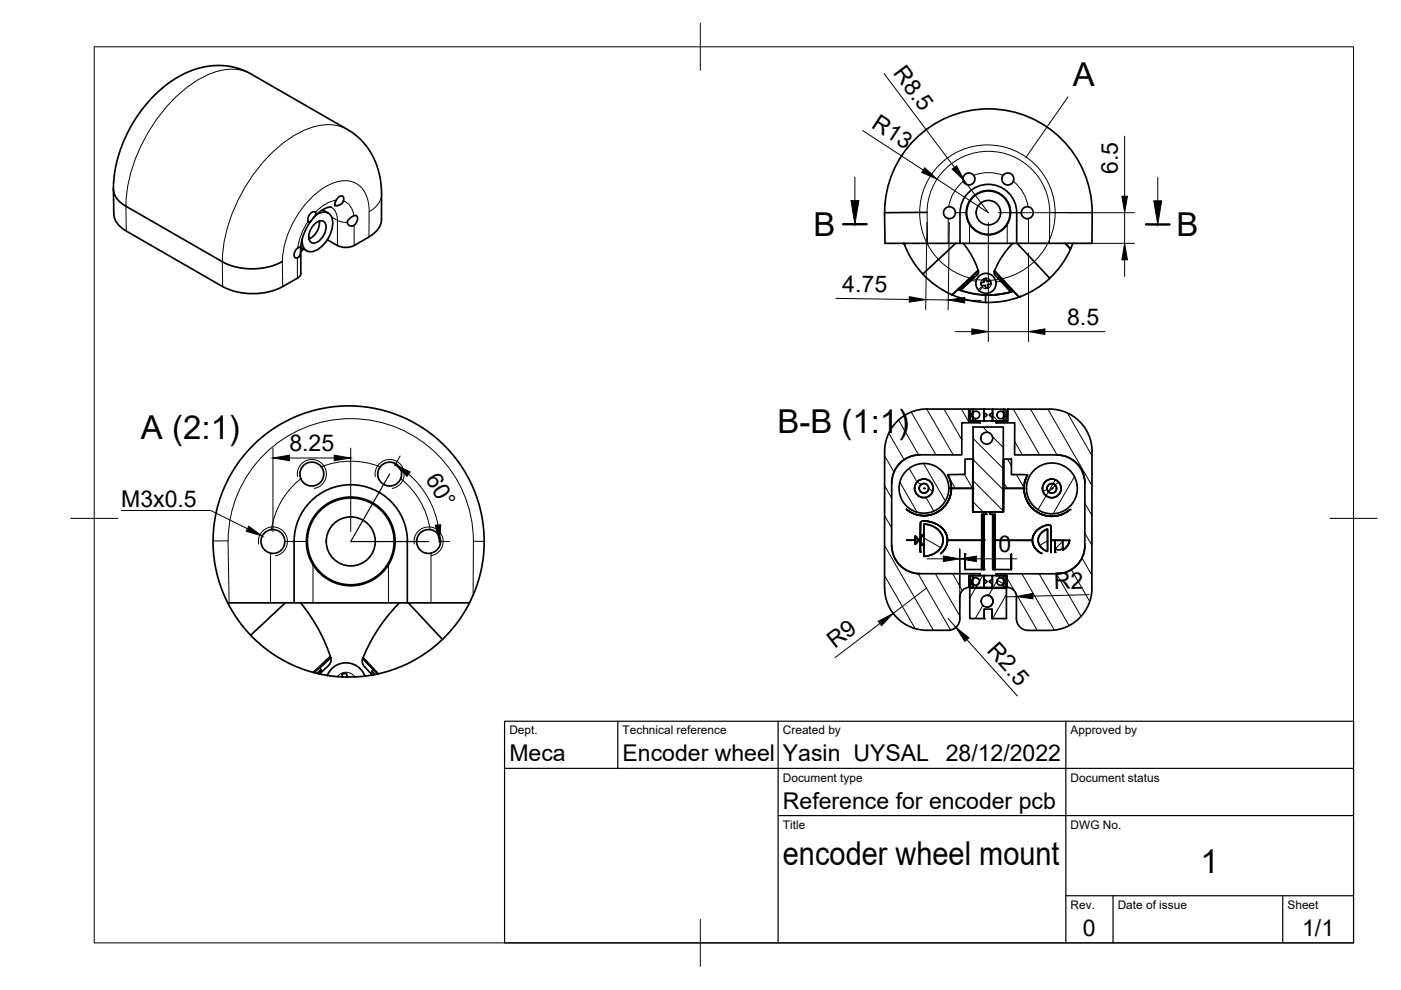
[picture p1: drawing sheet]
<svg xmlns="http://www.w3.org/2000/svg" width="297mm" height="210mm" viewBox="0 0 297 210" stroke-linecap="round" stroke-linejoin="round" font-family="sans-serif">
<!-- layer: Visible -->
<g fill="none" stroke="#000" stroke-width=".36">
<path d="M204.5 37.1a1.23 1.23 0 0 1 2.1 .4v1l-.6 .6h-1.1l-.6-.5a1.24 1.24 0 0 1 .2-1.5zM212.7 37.2a1.26 1.26 0 0 1 1.9-.2 1.26 1.26 0 0 1-.1 1.9l-1 .3-.7-.3-.4-.8 .3-.9M24 40.1l.1 5.3a4.4 4.4 0 0 0 2.7 3.6l20.4 11.8a14.2 14.2 0 0 0 12.8-.1l3.1-1.7a1.25 1.25 0 0 0 .7-1M62.8 52.9l.4-.4 .5-.1-.1 1.5-.5 .7a.61 .61 0 0 1-.8-.6zM63.8 52.5l1.2 .7M64.4 52.8l-.6 .6M66 46.7l-1.3 2.3-.8 2.5-.1 6.5M66.8 47.4a1.43 1.43 0 0 1 2.1-.2 3.4 3.4 0 0 1-2.5 4.3 1.32 1.32 0 0 1-.9-1.9 4.3 4.3 0 0 1 1.3-2.2zM66.9 45l.1 .4-.4 .7-.9 1h-.2l-.2-.2M66.9 45a1.34 1.34 0 0 0-1.6 1.6v.3M67 45.6a2.1 2.1 0 0 1 3.2 .3 6.2 6.2 0 0 1-2.1 6.4 2.61 2.61 0 0 1-3.5 .6 2.81 2.81 0 0 1-.5-2.2M67.7 46.9a3.8 3.8 0 0 1-2.2 3.7"/>
<path d="M68.4 44.5l1.2 .7M69.4 50.8a6.3 6.3 0 0 0 3.9 1.7l1.8-.5M70.3 44h-.8l-1 .4-1.1 .8-1 1.1M71.8 41.8l.6-.3a.87 .87 0 0 1 .3 1.2l-.7 .7-.5 .2-.5-.1 .2-.9zM75 45.8l-1.1 .7-.3 .7 .3 .5 .4 .2h.4l.4-.2M75 45.7l.6 .1a1.47 1.47 0 0 1-.5 1.9M78.2 50.2l-3.1 1.9M80.9 46.6a4.4 4.4 0 0 1-2.7 3.6M80.9 41.2l-.2-2.9-1-3.8-1.4-2.7-2.2-2.6-2.3-1.7-21-12.1-1.7-.7-2.4-.6-2-.2h-1.5l-1.9 .3-2.2 .6-2.1 .9-2.5 1.4-2.8 2.2-2.5 2.6-2.4 3.2-1.8 3.2-1.5 3.4-1.1 4.2-.4 4.3 .5 1.5 .9 1.1 1.1 .8 22 12.5 2.6 .7 3.3 .2 2.9-.5 2.6-1.1M80.9 41.3v5.3M187.6 45.1a22 22 0 0 1 22-22 22 22 0 0 1 22 22l-.1 6.5h-15.9M191.7 51.6l.1 .3"/>
<path d="M191.7 51.6a19 19 0 0 0 4 6.5M191.7 51.6h.1M191.8 51.9h.1M195.6 58.1a19.1 19.1 0 0 0 6.2 4.4M196.6 45l-9.1 .1 .1 6.5h15.9M200.5 44.1l.7-.3 .5 .1 .4 .2 .4 .6 .1 .5-.3 .7-.5 .4-.4 .1a1.27 1.27 0 0 1-1.3-.9 1.27 1.27 0 0 1 .4-1.4zM202.6 51.6l-7 6.5M203.5 51.6h12.1M203.5 51.6l.1-6.5a6 6 0 0 1 6-6 6 6 0 0 1 6 6v6.5M204.2 51.6l1.9 2.7 1 2.1 .4 1.3-.2 .4-3.6 3.4M205.5 47.6l-.6-1.7a4.7 4.7 0 0 1 5.1-5.5 4.7 4.7 0 0 1 3.9 6.5l-.3 .7M205.8 59.5h.1"/>
<path d="M206.2 58.5l.2 .2-2.6 2.5-.3 .2-.2-.2M206.4 58.7v.2l-1 1-1.6 1.5h-.3M207.4 57.4l-5.4 5.1M208.6 59.2l.5-.2 .1 .7 .8-.2 .1 .7-.7 .2 .1 .6-.5 .1-.1-.6-.8 .1-.1-.7 .7-.1zM210.8 57.5l5.2 5.4M210.9 57.4l5.2 5.6M211.8 58.8l2.7 2.9h-.3l-2-2.1-.4-.5zM212 58.7l-.2 .1M212.3 59.7h.1M213.6 47.6a4.7 4.7 0 0 1-8 0M214.7 51.6l-2.5 3.1-1.4 2.9 .1 .7 3.4 3.6M215.6 51.6l7 7.4"/>
<path d="M216.9 44.2l.6-.3a1.27 1.27 0 0 1 1.6 1.1 1.27 1.27 0 0 1-1.3 1.4l-.7-.2-.5-.6v-.7zM222.6 59a19 19 0 0 1-6.5 4M225.9 51.6l1 1.1M226.9 52.7l.1 .2M227.5 51.6l-.2 .3a18.9 18.9 0 0 1-4.7 7.1M202 62.4l-.2 .1a19 19 0 0 0 7.1 1.6M203.1 61.4l.6 .1M203.7 61.6a17.5 17.5 0 0 0 10.6 .3M203.7 61.5l2.6 .7 2.7 .3h2.1l3.2-.6M204.3 60.8l.1 .1M207.6 61.6h.1M209 62.6l-.1 1.5"/>
<path d="M213.7 61.2h.1M214.3 61.9l-3 .6h-2.6M214.3 61.9h.1M214.7 61.6l-.2 .1M214.9 61.8l-.6 .1M216 62.9l.1 .1M216.4 62.9a19.1 19.1 0 0 1-7.5 1.2M216.4 62.9h-.1M68.1 99a2.53 2.53 0 0 0-3.8-.2 2.53 2.53 0 0 0 .5 3.9l.8 .3h.8l.8-.2 .6-.4 .6-.8 .2-1-.1-.9-.4-.7M80.6 99a2.53 2.53 0 0 1 3.9-.2 2.53 2.53 0 0 1-.6 3.9l-.8 .3h-.8l-.9-.2-.6-.6-.5-.6-.2-1.1 .2-1 .3-.5M205.4 86.7v2.5zM205.4 86.7h-8.8a9 9 0 0 0-9 9l-.1 28.9"/>
<path d="M205.4 89.2l2.4 .1v.3v-.3M206.2 86.7l-.4 .1v2.4l.4 .1M206.2 86.7h.1M206.3 97.3h-1.7v3.3l-3.7 .1 .6 1.2 .2 1.6M206.3 87.5l-.2 .3 .2 .7-.2-.3zM206.3 88.5v.7M206.3 86.7h2.3v2.6h-2.3zM206.3 86.8v.7M206.3 90.5h6.4v18.1l-6.4-.1zM207.8 89.6h-3.9v6.8h-8.8a6 6 0 0 0-6 6M208.6 86.8h1.8v.7l-.6 .5 .6 .5v.7h-1.8v-.7l.7-.5-.7-.5zM208.6 86.7v.1"/>
<path d="M208.6 87.5v1M208.6 89.2v.1M210.4 86.8h2.4M210.4 86.8v2.5M210.4 86.8h.1M210.4 87.5v1M210.4 89.2v.1M211.2 89.7h3.9v6.7h8.9a6 6 0 0 1 6 6.1v13.2M211.2 89.3v.4v-.4h2.5M212.8 97.3v6.2h4.3h-4.3zM212.8 97.3h1.6v3.3l3.5 .1-.6 1.4-.2 1.4 .2-1.4 .6-1.4M212.8 87.5l.2 .4-.2 .6"/>
<path d="M212.8 86.8h.5l-.1 2.5-.4-.1v-.7l.2-.4zM212.8 86.8v2.5h-2.4M212.8 89.2v.1M212.8 86.8h.1M213.7 86.8v2.5M222.5 86.8h-8.8v2.5M222.5 86.7a9 9 0 0 1 9 9.1v28.9a9 9 0 0 1-9 9M57.5 112.3a2.53 2.53 0 0 0-2.2 2.4 2.53 2.53 0 0 0 2.1 2.6M57.6 112.3l1.1 .1 .8 .5 .7 .9 .2 1.2-.2 .8-.7 .9-1 .6h-1.1M83.8 114.8a9.4 9.4 0 0 0-13.7-8.5 9.4 9.4 0 0 0-1.3 16 9.4 9.4 0 0 0 14.9-6l.1-1.5M86.4 114.8v13M86.4 114.8a12 12 0 0 0-12-12 12 12 0 0 0-12 12v13"/>
<path d="M91.2 112.3l-1.2 .1-.8 .5-.7 1-.2 1 .2 .9 .7 .9 1.1 .6h1.1M91.2 112.3a2.53 2.53 0 0 1 2.2 2.4 2.53 2.53 0 0 1-2 2.6M189.1 102.4l-.1 13.2M189.1 115.6a6 6 0 0 0 6 6h12.7v.4v-.4M192.2 108l1.6 .9 1.3 .4 1.9-.1 1.5-.5 1.2-.8 1-1.2 .7-1.4 .3-1.8-.3 1.8-.7 1.4-1 1.2-1.2 .8-1.5 .5-1.9 .1-1.3-.4zM192.2 114.5h1.9M194 113.7h.1M194 113.7l.5 .4 .1 .4M194.1 115.3h.1M194.1 113.7h.1M194.1 114.5v.9v-.9M194.1 113.7v.8"/>
<path d="M194.1 113.7v1.6zM194.1 113.7a.88 .88 0 0 1 .5 .8 .88 .88 0 0 1-.6 .8M194.1 113.7a.86 .86 0 0 1 .5 .8 .86 .86 0 0 1-.5 .8M194.5 114.8l-.4 .5M195.1 114.5v2.5v-2.5M195.1 114.5h-.5l-.1 .5-.5 .3M195.2 111l-.1 3.5 .1-3.5M195.2 113.5v2.1M195.3 115.6h.1M195.3 113.5h.1M195.3 113.5h.3M195.6 115.6h-.3"/>
<path d="M195.6 115.6h.1M195.6 113.5h.1M195.8 110.5l-.5 .1-.1 .4M195.8 110.5l1.9 .3 .9 .3 .9 .7 1.1 1.4 .3 1.3-.3-1.3-1.1-1.4-.9-.7-.9-.3zM195.9 114.1l.1-3 1.5 .3 1.3 .8 .7 .8 .4 1.3-.2 1.3-.8 1.1-1.2 .9-1.7 .4-.1-3.1M195.9 114.1l-.3-.6a1.54 1.54 0 0 1 0 2.1l.3-.7M195.9 114.1v.8M195.9 114.9h.1M195.9 114.1h.1M196 117.9h.1M196 111.1h.1M200.9 114.5l-.1 1-.4 .7-.9 1.2 .9-1.2 .4-.7z"/>
<path d="M200.9 114.5h7.3M200.9 100.7l.6 1.2 .2 1.6M201.7 103.5h4.5M201.7 103.5h4.5l.1-6.2-.1 6.2M206.2 103.5v5zM206.2 108.5h2.9M208.2 109v5.5v-5.5M208.2 114.5l-.1 6.2zM208.2 109h.3M208.5 114.5v6.2zM208.5 114.5h.1M208.5 109v5.5z"/>
<path d="M208.6 109v5.5v-5.5M208.6 114.5v6.2zM208.6 109h.5M209.1 108.5v.5v-.5M210 108.5v.5zM210 108.5l2.7 .1M210 109h.5M210.5 109v5.5zM210.5 114.5v6.2zM210.5 114.5h.3M210.8 114.5v6.2zM210.8 109v5.5v-5.5"/>
<path d="M210.8 109h.2M211 114.5v6.2zM211 114.5h7.9M211 109v5.5zM212.7 108.6l.1-5.1-.1 5.1M214.4 117.5v3.3zM217.1 103.5l.3 1.8 .7 1.6 1.3 1.3 1 .7 1.6 .5h1.9l1.5-.4 1.4-.9-1.4 .9-1.5 .4h-1.9l-1.6-.5-1-.7-1.3-1.3-.7-1.6zM218.9 114.6l.1 .8 .4 .8 1.3 1.1-1.3-1.1-.4-.8zM219.8 112.5l1.1-.8 1.3-.4-1.3 .4-.9 .6-.8 1-.3 1.2 .3-1.2zM220.7 113.1l.7-.6 .7-.2-.1 4.6-1.2-.8-.5-.8-.2-1.1zM220.8 113l.6-.5 .7-.2-.1 4.6-1.2-.8-.6-1v-1.1zM222.2 111.3l.5 .1 .1 .4-.2-.5z"/>
<path d="M222.8 114.5v-2.7v2.7M222.8 114.6h.9v2.5v-1M222.8 114.6v2.6zM222.8 114.5l4 .1M223.7 114.5l1.6 .1v1.5l-.2 .3-.8 .2-.5-.2-.1-.2zM226.8 114.6h-1.5v2v-.5M226.8 114.6l-.5 1.2-1 .8 .9-.8zM230 115.7a6 6 0 0 1-6 6h-12.8v.3l2.3 .1v2.5M48.3 127.8l2.1 3.5 1.5 2 1.8 2 3.2 2.7 3.3 2.1 3.4 1.6 3 .9 3.5-3.2M48.3 127.8h51.2M60.5 127.8l-7.4 6.9M63.7 127.8l2.1 2.7 1.7 2.8 1.2 2.6 1.4 3.6 .1 .7-.3 .7-2.2 2"/>
<path d="M77 139.4l3.2 3.5M84.7 127.8l-2.3 2.5-2.2 3-1.7 2.8-1.6 3.6-.1 .7 .3 .8 1.8 1.9M86.6 127.8l7.2 7.8M99.5 127.8l-2.4 4.1-2.8 3.2-3.3 2.8-4.2 2.6-3 1.3-3.7 1.1-3.2-3.4M100.3 126.2l1.2-3.3 .8-3.7 .4-3.7-.1-3.2-.6-3.8-1.1-3.7-1.3-2.9-2-3.4-2.1-2.7-2.5-2.5-2.5-2-3.3-2-3.6-1.6-3-.9-4.2-.6-3.1-.1-3.5 .3-3.5 .7-4 1.4-3.1 1.6-2.6 1.8-2.7 2.3-2.1 2.3-2.5 3.4-1.8 3.5-1.2 3.3-.7 3.4-.4 3.5 .1 3.8 .6 3.7 .9 3.1 1.5 3.6M100.3 126.2l-.8 1.6M187.6 124.6a9 9 0 0 0 8.9 9h4.5a2.51 2.51 0 0 0 2.5-2.5M203.5 126.5v4.6M204.6 120.7v-3.2v3.2M204.6 120.7h3.5M205.5 122v2.5v-2.5M205.5 122h2.3"/>
<path d="M205.5 124.5a2 2 0 0 0-2 2M205.6 124.7h7.8v6.5l-3.1-.1v-1.9h-1.6v1.9h-3.1zM205.8 122l-.1 2.5h.5M206.2 122.1h.1M206.2 122.8l-.1 .5 .1 .5-.1-.4zM206.2 123.8v.7M206.2 122h2.4v2.5h-2.4zM206.2 122.1v.7M208.5 120.7h.1M208.6 122.1h1.8v.7l-.6 .5 .6 .5v.7h-1.8v-.7l.6-.4-.6-.6zM208.6 122v.1M208.6 122.8v1"/>
<path d="M208.6 124.5h.1M208.7 129.2v1.9M209.3 126.2a1.26 1.26 0 0 1 1.2 1.3 1.26 1.26 0 0 1-1.2 1.2M210.3 129.2v1.9M210.4 122l2.4 .1M210.4 122v2.6M210.4 122v.1M210.4 122.8v1M210.4 124.5v.1M210.5 120.7h.3M211 120.7l3.4 .1M211.2 121.7v.3"/>
<path d="M212.8 122.8l.1 .4-.1 .6M212.8 122.1h.5l-.1 2.5-.4-.1v-.7l.1-.4zM212.8 122.1v2.5h-2.4M212.8 124.5v.1M212.8 122.1h.1M213.5 122.1v2.5M213.5 124.5a2 2 0 0 1 2 2v4.7M215.5 131.2a2.51 2.51 0 0 0 2.5 2.5h4.5M66.6 142.6l1 .3M67.6 142.9h.1M67.7 141.6l.4 .4v.5l-.5 .4M67.7 142.9l1.7 .3"/>
<path d="M68.1 142l-.9 .8M69.4 143.2l.7-1.2 1-.8 1.4-.6 1.2-.1 1.1 .3 1 .5 .9 .9 .7 1.2M69.4 143.2l2.1 .3M71.5 143.4l1.1 .1M72.6 143.5l-.1-.6 .9-.2 .2 .9M75.2 143.5h-2.6M77.4 143.4l-2.2 .1M78.9 142.3l.6 .7M78.9 143.1l-1.5 .3M79.1 143.1h-.2M79.2 142l-.3 .3-.1 .5 .3 .3M80.1 142.9l-1 .2"/>
<circle cx="209.6" cy="45.1" r="4.6"/>
<circle cx="209.6" cy="45.1" r="2.59"/>
<circle cx="209" cy="60.1" r="2.13"/>
<circle cx="206.9" cy="88" r=".79"/>
<circle cx="209.2" cy="92.9" r="1.26"/>
<circle cx="212.2" cy="88" r=".79"/>
<circle cx="74.4" cy="114.8" r="9.2"/>
<circle cx="74.4" cy="114.8" r="5.2"/>
<circle cx="195.9" cy="103.5" r="1.98"/>
<circle cx="195.9" cy="103.5" r="1.01"/>
<circle cx="195.9" cy="103.5" r="5.3"/>
<circle cx="223" cy="103.6" r="1.98"/>
<circle cx="223" cy="103.6" r="1.01"/>
<circle cx="223" cy="103.6" r="5.4"/>
<circle cx="206.9" cy="123.3" r=".79"/>
<circle cx="209.3" cy="127.5" r="1.26"/>
<circle cx="212.1" cy="123.3" r=".79"/>
</g>
<!-- layer: Visible Narrow -->
<g fill="none" stroke="#000" stroke-width=".21">
<path d="M53.2 15.7a10.1 10.1 0 0 0-9.2 .2 31.3 31.3 0 0 0-14 14.9 30.8 30.8 0 0 0-3.3 12.9l.1 5.3M73.7 27.5a10.1 10.1 0 0 0-9.3 .1 31.3 31.3 0 0 0-14 14.9 30.8 30.8 0 0 0-3.3 13l.1 5.3M204.3 38.4a8.5 8.5 0 0 0-3.1 5.4M212.7 37.2a8.5 8.5 0 0 0-6.3 0M214.8 38.4a8.5 8.5 0 0 1 3.2 5.4M59.9 55.4v5.4M63.1 54.7v4.3M63.8 52.6v.2M65.3 46.9a13.4 13.4 0 0 0-2.2 5.7M70.3 44a3 3 0 0 1 1.2 2.7M70.3 46l1.2 .7M71.3 42.5l-1.9 .6-1.3 .8-1.2 1.1"/>
<path d="M71.5 46.7l1.2 .4h.9M71.5 46.7v5.4M72.8 42.6a3.5 3.5 0 0 1 2.2 3.1M75.1 47.7v4.4M78.3 44.9a6.4 6.4 0 0 0-3.1-6.2 6.7 6.7 0 0 0-6.1 .8 20.3 20.3 0 0 0-9.2 15.9M80.9 41.2l-.1 1-.5 .9-.9 1-1.1 .8-.1 5.3M191.7 51.9h.1M196.6 45l.1 6.6M196.6 45a13 13 0 0 1 13-12.9 13 13 0 0 1 13 13M201 46.3v5.3M202.6 45.1h2.3M205.5 47.6v4"/>
<path d="M205.9 59.4l1.1 .2M207.4 57.2l-5.6 5.3M207.4 57.4l-1.1 1.1 1.1-1.1M210.8 57.5l1.1 1.2M212.2 59.6l-1 .2M213.6 47.6v4M214.2 45.1h2.3M218.1 46.3v5.3M225.7 51.6l1.2 1.3M231.6 45.1h-9.1v6.5M203.3 61.2l-.1 .2M203.4 61.2l-.2 .2"/>
<path d="M208.2 60.8a1.13 1.13 0 0 1 .6-1.8 1.13 1.13 0 0 1 1.3 1.4 1.13 1.13 0 0 1-1.8 .5M208.3 60.9l-.1-.1-.8 .6M208.3 60.9l-.7 .7M214.7 61.6l.1 .2-.2-.2M216.3 62.9h.1M80.1 98.8l-.5 1.2v1M80.1 98.8a3.1 3.1 0 0 1 4.7-.6 3.1 3.1 0 0 1-.3 4.7l-1.4 .7M80.6 99a17 17 0 0 0-12.5 0M45.2 114.7h3.1l.3 13.1M48.4 114.7a26 26 0 0 1 26-25.9 26 26 0 0 1 26 25.9M54.8 115.3a3.1 3.1 0 0 1 1.4-3.1 3.1 3.1 0 0 1 3.5 .1l.5 .5 .5 .9 .2 .8v1l-.3 .8-.6 .7-.6 .5-1 .3M57.4 117.3v10.5"/>
<path d="M60.4 114.8h4.6M63.1 101a3.1 3.1 0 0 1 2.5-3.5 3.1 3.1 0 0 1 3.6 2.5v1l-.6 1.3-.8 .8-1.1 .5M63.8 101.5a17 17 0 0 0-6.3 10.8M66.4 119.8v8M82.4 119.8v8M83.8 114.8h4.5M85 101.5a17 17 0 0 1 6.2 10.8M91.1 111.7l-1.3 .2-1.3 .9-.6 1.3-.1 1.3M91.1 111.7a3.1 3.1 0 0 1 2.9 2.9 3.1 3.1 0 0 1-2.6 3.2M91.4 117.3v10.5M102.7 114.8h-2.3l-.1 11.4M194.1 113.7h.1"/>
<path d="M194.6 114.8h.1M195.1 110.9h.1M195.8 110.4h.1M195.9 117.8h.1M195.9 111.2h.1M221.9 116.9h.1M221.9 112.2h.1M222.1 116.7h.1M222.1 112.4h.1M222.2 111.3h.1M222.8 111.8h.1M70 139.1l-3.7 3.5"/>
<path d="M70.1 139.5l-2.3 2.2 2.3-2.2M76.9 139.7l2.2 2.4M76.9 139.7l2.2 2.3M71.5 143.5a2.25 2.25 0 0 1 3.7 0"/>
</g>
<!-- layer: Visible -->
<g fill="#000">
<circle cx="206.3" cy="97.3" r=".18"/>
<circle cx="208.6" cy="89.3" r=".18"/>
<circle cx="208.6" cy="86.7" r=".18"/>
<circle cx="211.2" cy="89.7" r=".18"/>
<circle cx="213.7" cy="86.8" r=".18"/>
<circle cx="195.1" cy="117" r=".18"/>
<circle cx="195.9" cy="103.5" r=".18"/>
<circle cx="200.9" cy="100.7" r=".18"/>
<circle cx="204.2" cy="100.6" r=".18"/>
<circle cx="204.6" cy="117.5" r=".18"/>
<circle cx="206.2" cy="103.5" r=".18"/>
<circle cx="208.2" cy="114.5" r=".18"/>
<circle cx="208.5" cy="114.5" r=".18"/>
<circle cx="208.6" cy="114.5" r=".18"/>
<circle cx="209.1" cy="109" r=".18"/>
<circle cx="210.5" cy="114.5" r=".18"/>
<circle cx="210.8" cy="114.5" r=".18"/>
<circle cx="211" cy="114.5" r=".18"/>
<circle cx="214.8" cy="100.6" r=".18"/>
<circle cx="220.7" cy="117.3" r=".18"/>
<circle cx="223" cy="103.6" r=".18"/>
<circle cx="223.7" cy="117.1" r=".18"/>
<circle cx="226.8" cy="108.1" r=".18"/>
<circle cx="205.5" cy="124.5" r=".18"/>
<circle cx="208.1" cy="120.7" r=".18"/>
<circle cx="208.6" cy="124.5" r=".18"/>
<circle cx="208.6" cy="122" r=".18"/>
<circle cx="208.6" cy="120.7" r=".18"/>
<circle cx="208.7" cy="131.1" r=".18"/>
<circle cx="210.3" cy="131.1" r=".18"/>
<circle cx="210.8" cy="120.7" r=".18"/>
<circle cx="211.2" cy="121.7" r=".18"/>
<circle cx="213.5" cy="124.6" r=".18"/>
</g>
<!-- layer: BORDER -->
<path d="M20 9.9h267v190h-267zM148.5 4.9v10M15 109.9h10M282 109.9h10M148.5 194.9v10" fill="none" stroke="#000" stroke-width=".21"/>
<!-- layer: TITLEBLOCK -->
<path d="M107 152.9h180v47h-180zM131 152.9v10M165 152.9v47M226 152.9v47M107 162.9h180M165 172.9h122M226 189.9h61M236 189.9v10M272 189.9v10" fill="none" stroke="#000" stroke-width=".25"/>
<!-- layer: Detail Boundary -->
<g fill="none" stroke="#000" stroke-width=".21">
<path d="M226.4 20.5l-8.8 12.8"/>
<circle cx="209.3" cy="45.1" r="14.4"/>
</g>
<!-- layer: FD_Dimensions -->
<g fill="none" stroke="#000" stroke-width=".21">
<path d="M187.5 15.6l14.9 19.9M182.9 27.7l12.8 8.4M198.7 38l10.8 7.1-5.1-6.8M238.4 28.9v12.7M196.5 47.1l-.2 18.5M201.3 47.2l-.3 18.5M209.5 47.2v25.2M211.6 45.1h28.9M215.6 51.6h24.9M218.1 53.7v18.7M238.4 45.1v6.5M238.4 55.1v3.5"/>
<path d="M177.2 63.3l15.6 .2M196.3 63.5l4.7 .1M202.6 70.3h3.5M204.5 63.7h3.5M209.5 70.3h8.6M221.6 70.3h12.7M57.9 95v17.7M61.4 97.1h9.5M74.4 95v17.7M84.8 96.7l-1.1 2M86.6 100.5a18.8 18.8 0 0 1 6.3 10.8M93 114.8h2.3"/>
<path d="M196.5 118.5h3.5M207 118.5h8.6M186.5 132.2l-9.5 7.2M196.5 124.6l-7.2 5.5M201 131.1l1.7 1.9M203.5 124.4v-8v12.6M205 135.6l10.7 12M215.5 126.5h-2M230.9 126.1l-11.9 .3"/>
</g>
<g fill="#000" stroke="#000" stroke-width=".21">
<path d="M196.1 35.6l2.6 2.4-3.3-1.4zM201.9 35.8l.9-.6 1.6 3.1zM238.4 51.6l.6 3.5h-1.1zM237.9 41.6h1.1l-.6 3.5zM192.8 62.9l3.5 .6-3.5 .6zM201 63.6l3.6-.5-.1 1.1zM206.1 69.7l3.4 .6-3.4 .6zM218.1 70.3l3.5-.6v1.2zM57.9 97.1l3.5-.6v1.2zM70.9 96.5l3.5 .6-3.5 .6zM83.8 98.5l3.2 1.5-.7 1zM92.3 111.4l1.2-.1-.3 3.5z"/>
<path d="M200 117.9l3.5 .6-3.5 .6zM203.5 118.5l3.5-.6v1.2zM186.2 131.7l3.1-1.6-2.4 2.6zM202.7 133l2.7 2.2-.8 .8zM215.5 126.5l3.5-.7v1.2z"/>
</g>
<!-- layer: Sketch2 -->
<path d="M82.6 100.5l-8.2 14.3h16.5" fill="none" stroke="#000" stroke-width=".25"/>
<!-- layer: Hole Notes -->
<path d="M52.7 111.6l2.9 2.1-3.4-1.1z" fill="#000" stroke="#000" stroke-width=".21"/>
<path d="M25.7 108.2h19l7.8 3.9" fill="none" stroke="#000" stroke-width=".21"/>
<!-- layer: Hatching -->
<g fill="none" stroke="#000" stroke-width=".21">
<path d="M187.6 96.7l1.9 3.4M188.4 91.9l3.3 5.6M190.5 89.1l4.3 7.3M192.8 99.3l1.6 2.9 .9 .5M193.2 87.4l5.2 9M195.8 98.3l4.6 7.9M196.5 86.7l5.6 9.7M200.2 86.7l3.7 6.6M203.8 86.7l1.7 2.9M206.3 88.4l.8 .9M206.3 97.4l6.4 6.4M206.3 93l6.4 6.3"/>
<path d="M208.4 90.5l1.1 1.2M210.4 92.6l2.3 2.3M210.4 88.1l1.2 1.2M212.6 89.3l.2 .4M213.6 97.3l.8 1.5M214.8 86.8l5.6 9.6M215.1 93.6l1.7 2.8M218.5 86.8l5.6 9.6M222.2 86.8l9.3 16.1M226.3 87.6l5.2 9M187.6 115.7l10.3 17.9M187.6 109.4l1.5 2.5"/>
<path d="M187.6 103l1.5 2.6M190.8 102.2l3.7 6.4M195.9 117.7l.4 .2M195.9 114.1l3.6 2M196.3 105.5l1.7 2.9M196.9 103.6l.9 .5M201.3 101.4l1.2 2.1M204.5 100.6l1.7 2.9M206.3 106.4l2.1 2.1M206.3 101.9l6.4 6.4M212.7 102.2l.8 1.3M215.5 100.6l1.6 2.8"/>
<path d="M222 103.7l-.9 .5M222.1 114.7l-1.7 .9M223.8 101.7l-3.7 6.4M223.8 102.9l-1.5 1.4M224.5 102.3l-.9 .5M225.3 114.8l-1.5 1.5M227.8 101.1l-4.5 7.8M229.4 118.3l2.1 3.7M230 113l1.5 2.6M230 106.7l1.5 2.6M187.5 122l6.5 11.3M194.6 121.6l6.9 12"/>
<path d="M198.3 121.6l5.2 9M202 121.6l2 3.6M205.7 121.6l.2 .4M206.2 123.8l-.5 .3M206.8 124.7l-1.2 2.1M207.6 123.5l-.5 .6M208.4 122l-1.5 2.5M208.4 128.4l-1.6 2.7M210.5 124.7l-.9 1.6M211.4 123l1.3 .8M212 122l-1.4 2.5M213 121.6l.2 .4"/>
<path d="M213.3 123.4l-.5 .3M213.4 126l-3 5.1M213.5 122.5l6.4 11.2M216.7 121.7l6.8 11.9M220.3 121.7l6.4 10.9M224 121.7l5.2 9M227.1 120.8l3.9 6.7"/>
</g>
<!-- layer: Section Lines -->
<path d="M178.8 47.5h4.9M243 47.6h5" fill="none" stroke="#000" stroke-width=".51"/>
<path d="M181.3 37.5v5M245.5 37.6v5" fill="none" stroke="#000" stroke-width=".21"/>
<path d="M180.4 42.5h1.7l-.8 5zM244.6 42.6h1.7l-.8 5z" fill="#000" stroke="#000" stroke-width=".21"/>
<g font-size="7">
<text x="227.4" y="18.2">A</text>
<text x="172.5" y="50">B</text>
<text x="249.4" y="50.1">B</text>
<text x="29.9" y="93.1">A (2:1)</text>
<text x="164.8" y="91.7">B-B (1:1)</text>
<text x="166" y="183.4">encoder wheel mount</text>
<text x="254.5" y="185.2">1</text>
</g>
<g font-size="4.9">
<text x="189.2" y="15.6" transform="rotate(53 189.2 15.6)">R8.5</text>
<text x="184.6" y="27" transform="rotate(33 184.6 27)">R13</text>
<text x="237" y="36.9" transform="rotate(-90 237 36.9)">6.5</text>
<text x="178.6" y="61.8" transform="rotate(1 178.6 61.8)">4.75</text>
<text x="226.3" y="68.8">8.5</text>
<text x="61.4" y="95.6">8.25</text>
<text x="90.1" y="101.5" transform="rotate(60 90.1 101.5)">60°</text>
<text x="25.7" y="107.5">M3x0.5</text>
<text x="211.7" y="117">0</text>
<text x="223.5" y="124.9" transform="rotate(-2 223.5 124.9)">R2</text>
<text x="177" y="137.7" transform="rotate(-37 177 137.7)">R9</text>
<text x="209.1" y="138" transform="rotate(48 209.1 138)">R2.5</text>
<text x="108" y="161.4">Meca</text>
<text x="132" y="161.4">Encoder wheel</text>
<text x="166" y="161.4">Yasin UYSAL</text>
<text x="200.5" y="161.4">28/12/2022</text>
<text x="166" y="171.4">Reference for encoder pcb</text>
<text x="229.6" y="198.6">0</text>
<text x="276.1" y="198.6">1/1</text>
</g>
<g font-size="2.5">
<text x="108" y="155.7">Dept.</text>
<text x="132" y="155.7">Technical reference</text>
<text x="166" y="155.7">Created by</text>
<text x="227" y="155.7">Approved by</text>
<text x="166" y="165.7">Document type</text>
<text x="227" y="165.7">Document status</text>
<text x="166" y="175.7">Title</text>
<text x="227" y="175.7">DWG No.</text>
<text x="227" y="192.7">Rev.</text>
<text x="237" y="192.7">Date of issue</text>
<text x="273" y="192.7">Sheet</text>
</g>
</svg>
